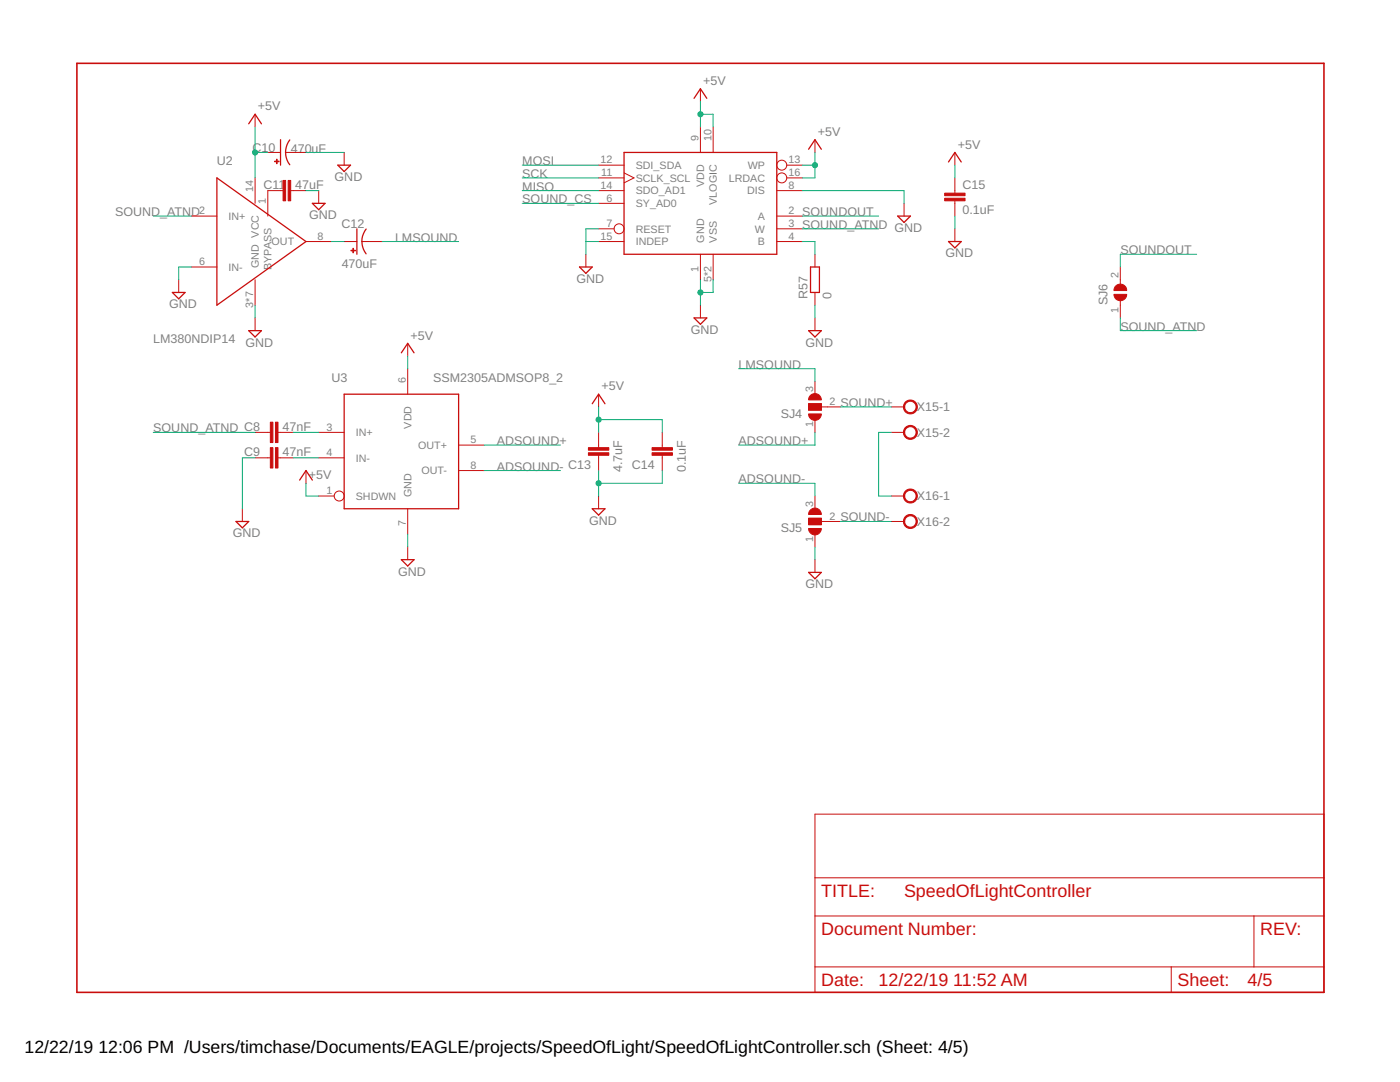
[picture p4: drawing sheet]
<svg xmlns="http://www.w3.org/2000/svg" width="279mm" height="216mm" viewBox="0 0 279 216" stroke-linecap="round" stroke-linejoin="round" font-family="sans-serif">
<path d="M15.3 12.6h248.9v185.4h-248.9z" fill="none" stroke="#c90d0c" stroke-width=".32"/>
<g fill="none" stroke="#c90d0c" stroke-width=".2">
<path d="M139.8 17.7v2.6M50.9 22.8v2.5M50.9 35.5v5.1M53.4 30.4h2.6M56.5 38h-3.1v5.1M57 30.4h4.1M58 38h3.1M63.6 38v2.6M68.7 30.4v2.6M119.5 38h5M119.5 35.5h5M119.5 33h5"/>
<path d="M124.5 34.5l2 1-2 1M139.8 25.3v5.1M142.3 25.3v5.1M155 38h5.1M157 35.5h3.1M157 33h3.1M162.6 27.9v2.5M190.6 30.4v2.6M190.6 35.5v3M35.7 55.8v2.6M38.2 43.1h5.1M38.2 53.3h5.1"/>
<path d="M50.9 55.8v5.1M61.1 48.2h5M68.7 48.2h2.5M72.2 48.2h4.1M116.9 50.7v2.6M119.5 48.2h5M119.5 45.7h3.1M119.5 40.6h5M139.8 50.7v5.1M142.3 50.7v5.1M155 43.1h5.1M155 48.2h5.1"/>
<path d="M155 45.7h5.1M162.6 50.7v2.6M162.6 58.4v2.5M180.4 40.6v2.5M190.6 40.1v3M190.6 45.7v2.5M223.6 53.3v3.4M50.9 63.4v2.6M81.4 68.5v2.5M81.4 73.6v5.1M119.5 78.7v2.5M139.8 60.9v2.5"/>
<path d="M162.6 63.4v2.6M162.6 76.1v2.6M223.6 60v3.4M50.9 86.3h3.1M50.9 91.4h3.1M55.5 86.3h3M55.5 91.4h3M61.1 93.9v2.5M63.6 86.3h5.1M63.6 99h3.1M63.6 91.4h5.1M91.5 93.9h5.1"/>
<path d="M91.5 88.8h5.1M119.5 86.3v3M119.5 90.8v3.1M119.5 99v2.5M132.2 86.3v3M132.2 90.8v3.1M161.4 80.6h2.5v1.2h-2.5zM162.6 83.7v2.6M162.6 99v2.5M163.9 81.2h3.8M177.9 81.2h2.5M177.9 86.3h2.5"/>
<path d="M177.9 99h2.5M48.4 101.5v2.6M81.4 101.5v5.1M81.4 109.1v2.6M161.4 103.4h2.5v1.3h-2.5zM162.6 106.6v2.5M162.6 111.7v2.5M163.9 104.1h3.8M177.9 104.1h2.5M162.6 162.5h101.6v35.5h-101.6zM162.6 175.2h101.6M162.6 182.8h101.6"/>
<path d="M162.6 192.9h101.6M233.7 192.9v5.1M250.3 182.8v10.1"/>
<circle cx="156" cy="33" r=".99"/>
<circle cx="156" cy="35.5" r=".99"/>
<circle cx="123.5" cy="45.7" r=".99"/>
<circle cx="67.7" cy="99" r=".99"/>
</g>
<g fill="none" stroke="#c90d0c" stroke-width=".25">
<path d="M138.5 19.6l1.3-1.9 1.3 1.9M43.3 35.5l17.8 12.7-17.8 12.7zM49.6 24.7l1.3-1.9 1.3 1.9M56 27.9v5.1M57.8 27.9a4 4 0 0 0 0 5M67.4 33h2.6l-1.3 1.2zM124.5 30.4h30.5v20.3h-30.5zM161.4 29.8l1.2-1.9 1.3 1.9M189.3 32.3l1.3-1.9 1.2 1.9M34.4 58.4h2.5l-1.2 1.2zM62.3 40.6h2.6l-1.3 1.2zM71.2 45.7v5"/>
<path d="M73.1 45.7a4 4 0 0 0 0 5M115.7 53.3h2.5l-1.3 1.2zM161.8 53.3h1.7v5.1h-1.7zM179.2 43.1h2.5l-1.3 1.3zM189.3 48.2h2.5l-1.2 1.3zM49.6 66h2.6l-1.3 1.2zM68.7 78.7h22.8v22.8h-22.8zM80.1 70.4l1.3-1.9 1.2 1.9M138.5 63.4h2.6l-1.3 1.3zM161.4 66h2.5l-1.3 1.2zM59.8 95.8l1.3-1.9 1.2 1.9M118.2 80.6l1.3-1.9 1.2 1.9"/>
<path d="M47.1 104.1h2.5l-1.2 1.2zM80.1 111.7h2.5l-1.2 1.2zM118.2 101.5h2.5l-1.2 1.3zM161.4 114.2h2.5l-1.3 1.3z"/>
</g>
<g fill="#c90d0c" stroke="#c90d0c" stroke-width=".2">
<path d="M57.5 36h.5v4.1h-.5z"/>
<path d="M56.5 36h.5v4.1h-.5z"/>
<path d="M188.5 39.6h4.1v.5h-4.1z"/>
<path d="M188.5 38.5h4.1v.6h-4.1z"/>
<path d="M55 84.2h.5v4.1h-.5z"/>
<path d="M54 84.2h.5v4.1h-.5z"/>
<path d="M55 89.3h.5v4.1h-.5z"/>
<path d="M54 89.3h.5v4.1h-.5z"/>
<path d="M117.4 89.3h4.1v.5h-4.1z"/>
<path d="M117.4 90.3h4.1v.5h-4.1z"/>
<path d="M130.1 89.3h4.1v.5h-4.1z"/>
<path d="M130.1 90.3h4.1v.5h-4.1z"/>
<path d="M55.2 31.8h.1v.9h-.1z"/>
<path d="M54.8 32.2h.9v.1h-.9z"/>
<path d="M70.4 49.6h.1v.8h-.1z"/>
<path d="M70 49.9h.9v.2h-.9z"/>
<path d="M161.4 80.6h2.5v1.2h-2.5z"/>
<path d="M161.4 103.4h2.5v1.3h-2.5z"/>
</g>
<g fill="#c90d0c" stroke="#c90d0c" stroke-width=".2">
<path d="M180.7 80.2a1.4 1.4 0 0 1 2.2 .2 1.4 1.4 0 0 1-.8 2.1 1.4 1.4 0 0 1-1.8-1.3h.3a1.14 1.14 0 0 1 1.6-.9 1.14 1.14 0 0 1 .2 1.9 1.14 1.14 0 0 1-1.8-.7v-.3h-.3z" fill-rule="evenodd"/>
<path d="M180.7 85.3a1.4 1.4 0 0 1 2.2 .2 1.4 1.4 0 0 1-.8 2.1 1.4 1.4 0 0 1-1.8-1.3h.3a1.14 1.14 0 0 1 1.6-1 1.14 1.14 0 0 1 .2 2 1.14 1.14 0 0 1-1.8-.7v-.3h-.3z" fill-rule="evenodd"/>
<path d="M180.7 98a1.4 1.4 0 0 1 2.2 .2 1.4 1.4 0 0 1-.8 2.1 1.4 1.4 0 0 1-1.8-1.3h.3a1.14 1.14 0 0 1 1.6-1 1.14 1.14 0 0 1 .2 2 1.14 1.14 0 0 1-1.8-.7v-.3h-.3z" fill-rule="evenodd"/>
<path d="M180.7 103.1a1.4 1.4 0 0 1 2.2 .2 1.4 1.4 0 0 1-.8 2.1 1.4 1.4 0 0 1-1.8-1.3h.3a1.14 1.14 0 0 1 1.6-1 1.14 1.14 0 0 1 .2 1.9 1.14 1.14 0 0 1-1.8-.6v-.3h-.3z" fill-rule="evenodd"/>
<path d="M161.8 78.8a1.27 1.27 0 0 1 1.4-.2 1.27 1.27 0 0 1 .7 1.2h-2.5v-.4z" fill-rule="evenodd"/>
<path d="M161.4 82.6h2.5a1.27 1.27 0 0 1-1.3 1.3 1.27 1.27 0 0 1-1.2-1.3z" fill-rule="evenodd"/>
<path d="M161.8 101.7a1.27 1.27 0 0 1 1.4-.2 1.27 1.27 0 0 1 .7 1.2h-2.5v-.5z" fill-rule="evenodd"/>
<path d="M161.4 105.5h2.5a1.27 1.27 0 0 1-1.3 1.2 1.27 1.27 0 0 1-1.2-1.2z" fill-rule="evenodd"/>
<path d="M222.7 57a1.27 1.27 0 0 1 1.4-.2 1.27 1.27 0 0 1 .8 1.2h-2.6l.1-.5z" fill-rule="evenodd"/>
<path d="M222.3 58.7h2.6a1.27 1.27 0 0 1-1.3 1.3 1.27 1.27 0 0 1-1.3-1.3z" fill-rule="evenodd"/>
</g>
<g fill="none" stroke="#0dab76" stroke-width=".2">
<path d="M50.9 25.3v10.2M50.9 30.4h2.5M61.1 30.4h7.6M61.1 38h2.5M104.2 33h15.3M104.2 35.5h15.3M104.2 38h15.3M139.8 20.3v5M139.8 22.8h2.5v2.5M160.1 33h2.5M160.1 38h20.3v2.6M162.6 30.4v5.1h-2.5"/>
<path d="M190.6 33v2.5M30.6 43.1h7.6M38.2 53.3h-2.5v2.5M66.1 48.2h2.6M76.3 48.2h15.2M104.2 40.6h15.3M116.9 48.2h2.6M119.5 45.7h-2.6v5M139.8 55.8v5.1M142.3 55.8v2.6h-2.5M160.1 48.2h2.5v2.5M160.1 45.7h15.2"/>
<path d="M160.1 43.1h15.2M190.6 43.1v2.6M238.8 50.7h-15.2v2.6M50.9 60.9v2.5M81.4 71v2.6M147.4 73.6h15.2v2.5M162.6 60.9v2.5M223.6 63.4v2.6h15.2M30.6 86.3h20.3M50.9 91.4h-2.5v10.1M58.5 91.4h5.1M58.5 86.3h5.1"/>
<path d="M61.1 96.4v2.6h2.5M96.6 93.9h15.2M96.6 88.8h15.2M119.5 81.2v5.1M119.5 93.9v5.1M119.5 83.7h12.7v2.6M132.2 93.9v2.5h-12.7M147.4 96.4h15.2v2.6M162.6 86.3v2.5h-15.2M167.7 81.2h10.2M177.9 86.3h-2.6v12.7h2.6M81.4 106.6v2.5"/>
<path d="M162.6 109.1v2.6M167.7 104.1h10.2"/>
</g>
<g fill="#0dab76" stroke="#0dab76" stroke-width=".2">
<circle cx="50.9" cy="30.4" r=".51"/>
<circle cx="139.8" cy="22.8" r=".51"/>
<circle cx="162.6" cy="33" r=".51"/>
<circle cx="119.5" cy="83.7" r=".51"/>
<circle cx="139.8" cy="58.4" r=".51"/>
<circle cx="119.5" cy="96.4" r=".51"/>
</g>
<g font-size="3.6" fill="#c90d0c">
<text x="163.9" y="179">TITLE:</text>
<text x="180.4" y="179">SpeedOfLightController</text>
<text x="163.9" y="186.6">Document Number:</text>
<text x="251.5" y="186.6">REV:</text>
<text x="163.9" y="196.7">Date:</text>
<text x="175.3" y="196.7">12/22/19</text>
<text x="190.3" y="196.7">11:52 AM</text>
<text x="235" y="196.7">Sheet:</text>
<text x="249" y="196.7">4/5</text>
</g>
<g font-size="3.5">
<text x="4.9" y="210">12/22/19</text>
<text x="19.6" y="210">12:06 PM /Users/timchase/Documents/EAGLE/projects/SpeedOfLight/SpeedOfLightController.sch (Sheet: 4/5)</text>
</g>
<g font-size="2.5" fill="#808080">
<text x="140.4" y="17">+5V</text>
<text x="51.5" y="22">+5V</text>
<text x="163.2" y="27.1">+5V</text>
<text x="191.1" y="29.7">+5V</text>
<text x="43.3" y="33">U2</text>
<text x="50.4" y="30.3">C10</text>
<text x="58" y="30.5">470uF</text>
<text x="104.2" y="33">MOSI</text>
<text x="104.2" y="35.5">SCK</text>
<text x="52.6" y="37.7">C11</text>
<text x="58.9" y="37.7">47uF</text>
<text x="66.8" y="36.1">GND</text>
<text x="104.2" y="40.6">SOUND_CS</text>
<text x="104.2" y="38">MISO</text>
<text x="192.1" y="37.7">C15</text>
<text x="23" y="43.1">SOUND_ATND</text>
<text x="61.7" y="43.7">GND</text>
<text x="68.2" y="45.5">C12</text>
<text x="160.1" y="43.1">SOUNDOUT</text>
<text x="160.1" y="45.7">SOUND_ATND</text>
<text x="178.5" y="46.3">GND</text>
<text x="192.1" y="42.7">0.1uF</text>
<text x="68.2" y="53.4">470uF</text>
<text x="78.8" y="48.2">LMSOUND</text>
<text x="188.7" y="51.4">GND</text>
<text x="223.6" y="50.7">SOUNDOUT</text>
<text x="115" y="56.4">GND</text>
<text x="161.1" y="59.6" transform="rotate(-90 161.1 59.6)">R57</text>
<text x="165.9" y="59.6" transform="rotate(-90 165.9 59.6)">0</text>
<text x="33.8" y="61.5">GND</text>
<text x="221" y="60.9" transform="rotate(-90 221 60.9)">SJ6</text>
<text x="223.6" y="66">SOUND_ATND</text>
<text x="30.6" y="68.5">LM380NDIP14</text>
<text x="49" y="69.1">GND</text>
<text x="81.9" y="67.7">+5V</text>
<text x="137.9" y="66.6">GND</text>
<text x="160.7" y="69.1">GND</text>
<text x="66.1" y="76.1">U3</text>
<text x="86.5" y="76.1">SSM2305ADMSOP8_2</text>
<text x="120" y="77.9">+5V</text>
<text x="147.4" y="73.6">LMSOUND</text>
<text x="155.8" y="83.4">SJ4</text>
<text x="167.7" y="81.2">SOUND+</text>
<text x="183" y="82.1">X15-1</text>
<text x="30.6" y="86.3">SOUND_ATND C8</text>
<text x="56.4" y="85.9">47nF</text>
<text x="99.2" y="88.8">ADSOUND+</text>
<text x="147.4" y="88.8">ADSOUND+</text>
<text x="183" y="87.2">X15-2</text>
<text x="48.7" y="91">C9</text>
<text x="56.4" y="91">47nF</text>
<text x="61.6" y="95.7">+5V</text>
<text x="99.2" y="93.9">ADSOUND- C13</text>
<text x="124.2" y="94.2" transform="rotate(-90 124.2 94.2)">4.7uF</text>
<text x="126.1" y="93.5">C14</text>
<text x="136.9" y="94.2" transform="rotate(-90 136.9 94.2)">0.1uF</text>
<text x="147.4" y="96.4">ADSOUND-</text>
<text x="183" y="99.9">X16-1</text>
<text x="46.5" y="107.2">GND</text>
<text x="117.6" y="104.7">GND</text>
<text x="155.8" y="106.2">SJ5</text>
<text x="167.7" y="104.1">SOUND-</text>
<text x="183" y="104.9">X16-2</text>
<text x="79.5" y="114.8">GND</text>
<text x="160.7" y="117.4">GND</text>
</g>
<g font-size="2.1" fill="#808080">
<text x="139.4" y="28.1" transform="rotate(-90 139.4 28.1)">9</text>
<text x="142" y="28.1" transform="rotate(-90 142 28.1)">10</text>
<text x="119.8" y="32.6">12</text>
<text x="120" y="35.1">11</text>
<text x="126.9" y="33.7">SDI_SDA</text>
<text x="149.2" y="33.7">WP</text>
<text x="157.4" y="32.6">13</text>
<text x="157.4" y="35.1">16</text>
<text x="50.5" y="38.2" transform="rotate(-90 50.5 38.2)">14</text>
<text x="53.1" y="40.8" transform="rotate(-90 53.1 40.8)">1</text>
<text x="119.8" y="37.7">14</text>
<text x="121" y="40.2">6</text>
<text x="126.9" y="41.3">SY_AD0</text>
<text x="126.9" y="36.3">SCLK_SCL</text>
<text x="126.9" y="38.8">SDO_AD1</text>
<text x="140.5" y="37.3" transform="rotate(-90 140.5 37.3)">VDD</text>
<text x="143.1" y="40.8" transform="rotate(-90 143.1 40.8)">VLOGIC</text>
<text x="145.4" y="36.3">LRDAC</text>
<text x="149.1" y="38.8">DIS</text>
<text x="157.4" y="37.7">8</text>
<text x="39.8" y="42.8">2</text>
<text x="45.6" y="43.9">IN+</text>
<text x="63.4" y="47.8">8</text>
<text x="119.8" y="47.8">15</text>
<text x="121" y="45.3">7</text>
<text x="126.9" y="46.4">RESET</text>
<text x="150.7" y="46.4">W</text>
<text x="151.3" y="43.9">A</text>
<text x="157.4" y="42.8">2</text>
<text x="157.4" y="45.3">3</text>
<text x="157.4" y="47.8">4</text>
<text x="39.8" y="52.9">6</text>
<text x="51.7" y="53.5" transform="rotate(-90 51.7 53.5)">GND VCC</text>
<text x="54.2" y="53.9" transform="rotate(-90 54.2 53.9)">BYPASS</text>
<text x="54.2" y="49">OUT</text>
<text x="126.9" y="49">INDEP</text>
<text x="140.5" y="48.4" transform="rotate(-90 140.5 48.4)">GND</text>
<text x="143.1" y="48.4" transform="rotate(-90 143.1 48.4)">VSS</text>
<text x="151.3" y="49">B</text>
<text x="45.6" y="54">IN-</text>
<text x="139.4" y="54.3" transform="rotate(-90 139.4 54.3)">1</text>
<text x="142" y="56.3" transform="rotate(-90 142 56.3)">5*2</text>
<text x="223.2" y="55.5" transform="rotate(-90 223.2 55.5)">2</text>
<text x="50.5" y="61.4" transform="rotate(-90 50.5 61.4)">3*7</text>
<text x="223.2" y="62.4" transform="rotate(-90 223.2 62.4)">1</text>
<text x="81" y="76.3" transform="rotate(-90 81 76.3)">6</text>
<text x="162.3" y="78.3" transform="rotate(-90 162.3 78.3)">3</text>
<text x="165.5" y="80.8">2</text>
<text x="65.2" y="85.9">3</text>
<text x="71" y="87">IN+</text>
<text x="82.1" y="85.5" transform="rotate(-90 82.1 85.5)">VDD</text>
<text x="83.4" y="89.6">OUT+</text>
<text x="93.9" y="88.5">5</text>
<text x="162.3" y="85.3" transform="rotate(-90 162.3 85.3)">1</text>
<text x="65.2" y="91">4</text>
<text x="71" y="92.1">IN-</text>
<text x="84.1" y="94.7">OUT-</text>
<text x="93.9" y="93.5">8</text>
<text x="65.2" y="98.6">1</text>
<text x="71" y="99.7">SHDWN</text>
<text x="82.1" y="99.2" transform="rotate(-90 82.1 99.2)">GND</text>
<text x="162.3" y="101.2" transform="rotate(-90 162.3 101.2)">3</text>
<text x="81" y="105" transform="rotate(-90 81 105)">7</text>
<text x="165.5" y="103.7">2</text>
<text x="162.3" y="108.1" transform="rotate(-90 162.3 108.1)">1</text>
</g>
</svg>
